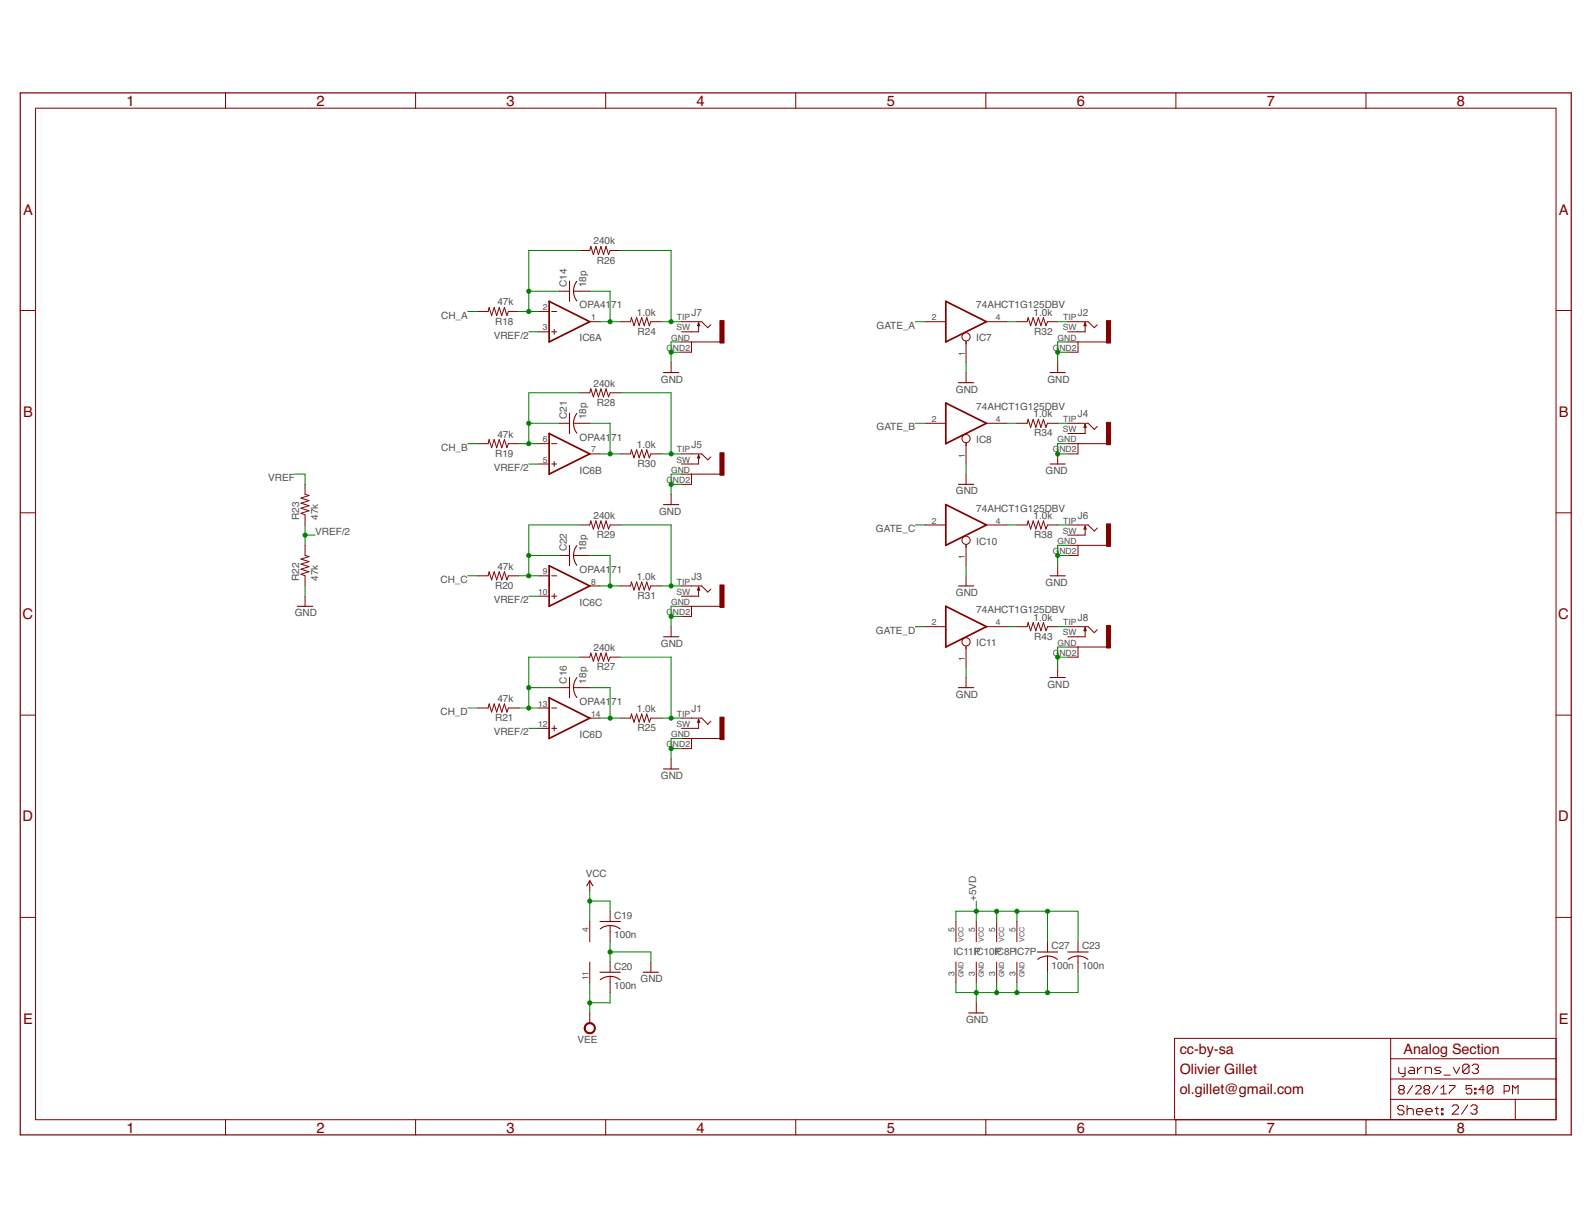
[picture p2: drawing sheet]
<svg xmlns="http://www.w3.org/2000/svg" width="279mm" height="216mm" viewBox="0 0 279 216" stroke-linecap="round" stroke-linejoin="round" font-family="sans-serif">
<g fill="none" stroke="#800000" stroke-width=".18">
<path d="M6.2 19h267.1v177.7h-267.1zM39.6 16.3v2.7M73 16.3v2.7M106.4 16.3v2.7M139.7 16.3v2.7M173.1 16.3v2.7M206.5 16.3v2.7M239.9 16.3v2.7M3.6 54.5h2.6M83.9 54.7h1.8l.2-.7 .4 1.4 .5-1.4 .4 1.4 .5-1.4 .4 1.4 .5-1.4 .4 1.4 .3-.7h1.8M94.6 58.3h1.8M94.6 54.7h1.8"/>
<path d="M96.9 58.3h.9M96.9 54.7h.9M97.3 57.8v.9M98.2 51.2h1.8M100.7 51.2h2.9M101.8 44h1.8l.2-.7 .4 1.4 .4-1.4 .5 1.4 .4-1.4 .5 1.4 .4-1.4 .5 1.4 .2-.7h1.8M103.6 56.5h1.8M108.9 56.5h1.8l.2-.7 .4 1.4 .5-1.4 .4 1.4 .5-1.4 .4 1.4 .5-1.4 .4 1.4 .3-.7h1.8M119.7 56.5h3.5l1.1 1.1 .5-.6M122.7 56.7v1.6h-3M162.5 56.5h3.6M169.7 59.9v3.7"/>
<path d="M173.2 56.5h3.6M178.6 56.5h1.8l.2-.7 .4 1.4 .4-1.4 .5 1.4 .5-1.4 .4 1.4 .4-1.4 .5 1.4 .3-.7h1.7M187.5 56.5h3.6l1.1 1.1 .5-.6M190.6 56.7v1.6h-3.1M273.3 54.5h2.6M83.9 77.9h1.8l.2-.7 .4 1.5 .5-1.5 .4 1.5 .5-1.5 .4 1.5 .5-1.5 .4 1.5 .3-.8h1.8M94.6 77.9h1.8M96.9 77.9h.9M98.2 74.4h1.8M100.7 74.4h2.9M101.8 69h1.8l.2-.7 .4 1.4 .4-1.4 .5 1.4 .4-1.4 .5 1.4 .4-1.4 .5 1.4 .2-.7h1.8M103.6 79.7h1.8"/>
<path d="M108.9 79.7h1.8l.2-.7 .4 1.4 .5-1.4 .4 1.4 .5-1.4 .4 1.4 .5-1.4 .4 1.4 .3-.7h1.8M117.9 63.6v1.8M119.7 79.7h3.5l1.1 1.1 .5-.5M119.7 60.1h6.7M121.4 60.1v1.8h-1.7M122.7 79.9v1.6h-3M162.5 74.4h3.6M169.7 65.4v1.8M169.7 77.8v3.7M173.2 74.4h3.6M178.6 74.4h1.8l.2-.7 .4 1.4 .4-1.4 .5 1.4 .5-1.4 .4 1.4 .4-1.4 .5 1.4 .3-.7h1.7M185.7 63.6v1.8"/>
<path d="M185.7 79.7v1.8M187.5 60.1h6.8M187.5 77.9h6.8M187.5 74.4h3.6l1.1 1 .5-.5M189.3 77.9v1.8h-1.8M189.3 60.1v1.8h-1.8M190.6 74.5v1.7h-3.1M3.6 90.1h2.6M53.6 85.1v1.8l.7 .1-1.4 .5 1.4 .4-1.4 .5 1.4 .4-1.4 .5 1.4 .4-1.4 .5 .7 .2v1.8M53.6 95.8v1.8l.7 .2-1.4 .4 1.4 .5-1.4 .4 1.4 .4-1.4 .5 1.4 .4-1.4 .5 .7 .3v1.7M94.6 81.5h1.8M96.9 81.5h.9"/>
<path d="M97.3 81.1v.9M98.2 97.6h1.8M100.7 97.6h2.9M101.8 92.2h1.8l.2-.7 .4 1.4 .4-1.4 .5 1.4 .4-1.4 .5 1.4 .4-1.4 .5 1.4 .2-.7h1.8M117.9 86.9v1.7M119.7 83.3h6.7M121.4 83.3v1.8h-1.7M162.5 92.2h3.6M169.7 83.3v1.8M169.7 95.6v3.8M173.2 92.2h3.6M178.6 92.2h1.8l.2-.7 .4 1.4 .4-1.4 .5 1.4 .5-1.4 .4 1.4 .4-1.4 .5 1.4 .3-.7h1.7"/>
<path d="M185.7 99.4v1.8M187.5 92.2h3.6l1.1 1.1 .5-.5M187.5 95.8h6.8M189.3 95.8v1.8h-1.8M190.6 92.4v1.6h-3.1M273.3 90.1h2.6M53.6 104.7v1.8M83.9 101.2h1.8l.2-.8 .4 1.5 .5-1.5 .4 1.5 .5-1.5 .4 1.5 .5-1.5 .4 1.5 .3-.7h1.8M94.6 104.7h1.8M94.6 101.2h1.8M96.9 104.7h.9M96.9 101.2h.9"/>
<path d="M97.3 104.3v.9M101.8 115.4h1.8l.2-.7 .4 1.5 .4-1.5 .5 1.5 .4-1.5 .5 1.5 .4-1.5 .5 1.5 .2-.8h1.8M103.6 102.9h1.8M108.9 102.9h1.8l.2-.7 .4 1.5 .5-1.5 .4 1.5 .5-1.5 .4 1.5 .5-1.5 .4 1.5 .3-.8h1.8M117.9 110.1v1.8M119.7 102.9h3.5l1.1 1.1 .5-.5M119.7 106.5h6.7M121.4 106.5v1.8h-1.7M122.7 103.1v1.6h-3M162.5 110.1h3.6M169.7 101.2v1.7M169.7 113.5v3.7"/>
<path d="M169.7 119v1.8M173.2 110.1h3.6M178.6 110.1h1.8l.2-.7 .4 1.4 .4-1.4 .5 1.4 .5-1.4 .4 1.4 .4-1.4 .5 1.4 .3-.7h1.7M185.7 117.2v1.8M187.5 110.1h3.6l1.1 1 .5-.5M187.5 113.7h6.8M189.3 113.7v1.7h-1.8M190.6 110.3v1.6h-3.1M3.6 125.6h2.6M83.9 124.4h1.8l.2-.7 .4 1.4 .5-1.4 .4 1.4 .5-1.4 .4 1.4 .5-1.4 .4 1.4 .3-.7h1.8M94.6 128h1.8M94.6 124.4h1.8"/>
<path d="M96.9 128h.9M96.9 124.4h.9M97.3 127.5v.9M98.2 120.8h1.8M100.7 120.8h2.9M103.6 126.2h1.8M108.9 126.2h1.8l.2-.8 .4 1.5 .5-1.5 .4 1.5 .5-1.5 .4 1.5 .5-1.5 .4 1.5 .3-.7h1.8M117.9 133.3v1.8M119.7 126.2h3.5l1.1 1 .5-.5M119.7 129.7h6.7M121.4 129.7v1.8h-1.7M122.7 126.3v1.7h-3"/>
<path d="M273.3 125.6h2.6M103.6 154.7v1.8M3.6 161.2h2.6M103.6 161.9v3.5M103.6 169v3.6M103.6 177.9v1.8M107.1 160.1v1.8M107.1 162.6v2.8M107.1 169v1.8M107.1 171.5v2.9M114.3 169v1.8M167.9 161.9v3.5"/>
<path d="M167.9 169v3.6M171.4 161.9v3.5M171.4 169v3.6M171.4 176.2v1.7M175 161.9v3.5M175 169v3.6M178.6 161.9v3.5M178.6 169v3.6M184 165.4v1.8M184 167.9v2.9M189.3 165.4v1.8M189.3 167.9v2.9"/>
<path d="M273.3 161.2h2.6M39.6 196.7v2.7M73 196.7v2.7M106.4 196.7v2.7M139.7 196.7v2.7M173.1 196.7v2.7M206.5 196.7v2.7M239.9 196.7v2.7M244.2 193.1h29.1M244.2 182.4v14.3M244.2 189.5h29.1M244.2 186h29.1"/>
<path d="M245.6 187.5v.8l.3 .3h.8M245.9 191.4l-.3-.2v-.3l.3-.2h.5l.2 .2v.3l-.2 .2M245.9 191.4l-.3 .3v.2l.3 .3h.5l.2-.3v-.2l-.2-.3M245.9 191.4h.5M246.5 194.5l-.2-.3h-.6l-.2 .3v.2l.2 .3h.6l.2 .3v.3l-.2 .2h-.6l-.2-.2M246.7 187.5v1.4l-.2 .2h-.3M247.1 195l.3-.3h.5l.3 .3v.8M247.1 194.2v1.6M247.6 187.5h.5l.3 .3v.8h-.8l-.3-.3 .3-.3h.8M248.1 190.7l-1 1.5M248.6 190.9l.2-.2h.5l.3 .2v.3l-1 1h1M248.8 195.3h1.1v-.3l-.3-.3h-.6l-.2 .3v.6l.2 .2h.6"/>
<path d="M248.9 187.5v1.1M249.7 187.5h-.2l-.6 .5M250.3 188.6v-1.1h.8l.3 .3v.8M250.3 191.4l-.2-.2v-.3l.2-.2h.5l.3 .2v.3l-.3 .2M250.3 191.4l-.2 .3v.2l.2 .3h.5l.3-.3v-.2l-.3-.3M250.3 191.4h.5M250.4 195.3h1.1v-.3l-.3-.3h-.5l-.3 .3v.6l.3 .2h.5M252 194.7h.6M252.3 194.5v1.1l.3 .2M252.5 190.7l-1 1.5M253 192.2h1M253 191.2l.5-.5v1.5"/>
<path d="M253 187.5h-.8l-.3 .3 .3 .2h.6l.2 .3-.2 .3h-.9M253.1 194.7h.3v.3h-.3zM253.1 195.6h.3v.2h-.3zM253.6 188.9h1.1M254.5 190.7h1v.2l-1 1v.3M255 194.4l.3-.3h.5l.3 .3v.2l-1.1 1.1h1.1M255.2 187.5l.6 1.1 .5-1.1M257.8 194.1l-1.1 1.6M258 187.2v1.1l-.3 .3h-.5l-.3-.3M258 187.2l-.3-.3h-.5l-.3 .3v1.1M258 187.2l-1.1 1.1M258.3 194.4l.3-.3h.5l.3 .3v.2l-.3 .3"/>
<path d="M258.5 190.7h-1v.7l.5-.2h.2l.3 .2v.5l-.3 .3h-.5l-.2-.3M258.5 187.2l.3-.3h.6l.2 .3v.3l-.2 .3M258.8 194.9h.3M259 191.9h.2v.3h-.2zM259 191.2h.2v.2h-.2zM259.1 187.8h.3M259.1 194.9l.3 .3v.3l-.3 .2h-.5l-.3-.2M259.4 187.8l.2 .2v.3l-.2 .3h-.6l-.3-.3M260.7 191.4h-1l.7-.7v1.5M262.2 190.9l-.3-.2h-.5l-.2 .2v1M262.2 190.9v1l-.3 .3h-.5l-.2-.3M262.2 190.9l-1 1"/>
<path d="M264.1 191.7h.8l.2-.3v-.5l-.2-.2h-.8v1.5M265.6 192.2v-1.5l.5 .5 .5-.5v1.5M266.1 193.1v3.6M273.3 182.4h-67v14.3"/>
<circle cx="169.7" cy="59.2" r=".72"/>
<circle cx="169.7" cy="77" r=".72"/>
<circle cx="169.7" cy="94.9" r=".72"/>
<circle cx="169.7" cy="112.8" r=".72"/>
</g>
<path d="M3.6 16.3h272.3v183.1h-272.3z" fill="none" stroke="#800000" stroke-width=".21"/>
<g fill="none" stroke="#800000" stroke-width=".19">
<path d="M100 49.4v3.5M101.3 49.4a2.84 2.84 0 0 0 0 3.5M122.7 56.7l.2 .5h-.4zM190.6 56.7l.1 .5h-.3zM100 72.6v3.6M101.3 72.6a2.84 2.84 0 0 0 0 3.5M116.5 65.4h2.7M122.7 79.9l.2 .5h-.4zM168.3 67.2h2.7M184.4 65.4h2.7M190.6 74.5l.1 .6h-.3zM100 95.8v3.6"/>
<path d="M101.3 95.8a2.84 2.84 0 0 0 0 3.5M116.5 88.6h2.7M168.3 85.1h2.7M184.4 81.5h2.7M190.6 92.4l.1 .5h-.3zM52.2 106.5h2.7M100 119v3.6M101.3 119a2.87 2.87 0 0 0 0 3.5M116.5 111.9h2.7M122.7 103.1l.2 .6h-.4zM168.3 102.9h2.7M184.4 101.2h2.7"/>
<path d="M184.4 119h2.7M190.6 110.3l.1 .5h-.3zM116.5 135.1h2.7M122.7 126.3l.2 .6h-.4zM168.3 120.8h2.7M103 155.6l.6-.9 .5 .9M105.4 161.9h3.5M105.4 170.8h3.5M105.4 163.2a2.87 2.87 0 0 1 3.5 0M105.4 172.1a2.87 2.87 0 0 1 3.5 0M112.9 170.8h2.7M170.1 177.9h2.7"/>
<path d="M182.2 167.2h3.5M182.2 168.5a2.84 2.84 0 0 1 3.5 0M187.5 167.2h3.6M187.6 168.5a2.84 2.84 0 0 1 3.5 0"/>
</g>
<g fill="#800000" stroke="#800000" stroke-width=".18">
<path d="M126.4 79.5h.7v4h-.7z"/>
<path d="M194.3 92h.7v4h-.7z"/>
<path d="M194.3 56.3h.7v4h-.7z"/>
<path d="M126.4 56.3h.7v4h-.7z"/>
<path d="M126.4 126h.7v3.9h-.7z"/>
<path d="M194.3 74.2h.7v3.9h-.7z"/>
<path d="M126.4 102.8h.7v3.9h-.7z"/>
<path d="M194.3 109.9h.7v3.9h-.7z"/>
</g>
<path d="M96.4 52.9l7.2 3.6-7.2 3.6zM166.1 52.9l7.1 3.6-7.1 3.6zM96.4 76.2l7.2 3.5-7.2 3.6zM166.1 70.8l7.1 3.6-7.1 3.5zM96.4 99.4l7.2 3.5-7.2 3.6zM166.1 88.6l7.1 3.6-7.1 3.6zM166.1 106.5l7.1 3.6-7.1 3.6zM96.4 122.6l7.2 3.6-7.2 3.5z" fill="none" stroke="#800000" stroke-width=".3"/>
<path d="M103 179.9a.98 .98 0 0 1 1.5 .3 .98 .98 0 0 1-.7 1.4 .98 .98 0 0 1-1.2-1h.2a.81 .81 0 0 1 1.1-.7 .81 .81 0 0 1 .2 1.3 .81 .81 0 0 1-1.3-.3v-.3h-.2v-.3z" fill-rule="evenodd" fill="#800000" stroke="#800000" stroke-width=".18"/>
<g fill="none" stroke="#008000" stroke-width=".18">
<path d="M82.1 54.7h1.8M91.1 54.7h3.5M92.9 51.2h5.3M92.9 58.3h1.7M101.8 44h-8.9v10.7M103.6 51.2h3.5v5.3M105.4 56.5h3.5M108.9 44h9v12.5M116.1 56.5h3.6M160.7 56.5h1.8M176.8 56.5h1.8M185.7 56.5h1.8"/>
<path d="M82.1 77.9h1.8M91.1 77.9h3.5M92.9 74.4h5.3M101.8 69h-8.9v8.9M103.6 74.4h3.5v5.3M105.4 79.7h3.5M108.9 69h9v10.7M116.1 79.7h3.6M117.9 61.9h1.8M119.7 60.1h-1.8v3.5M160.7 74.4h1.8M169.7 63.6v1.8"/>
<path d="M176.8 74.4h1.8M185.7 61.9h1.8M185.7 74.4h1.8M187.5 60.1h-1.8v3.5M187.5 77.9h-1.8v1.8h1.8M51.8 83.3h1.8v1.8M53.6 92.2v3.6M53.6 94h1.8M92.9 97.6h5.3M92.9 81.5h1.7M101.8 92.2h-8.9v9M103.6 97.6h3.5v5.3"/>
<path d="M108.9 92.2h9v10.7M117.9 85.1h1.8M119.7 83.3h-1.8v3.6M160.7 92.2h1.8M169.7 81.5v1.8M169.7 99.4v1.8M176.8 92.2h1.8M185.7 97.6h1.8M185.7 92.2h1.8M187.5 95.8h-1.8v3.6M53.6 102.9v1.8M82.1 101.2h1.8"/>
<path d="M91.1 101.2h3.5M92.9 104.7h1.7M101.8 115.4h-8.9v9M105.4 102.9h3.5M108.9 115.4h9v10.8M116.1 102.9h3.6M117.9 108.3h1.8M119.7 106.5h-1.8v3.6M160.7 110.1h1.8M169.7 117.2v1.8M176.8 110.1h1.8M185.7 115.4h1.8"/>
<path d="M185.7 110.1h1.8M187.5 113.7h-1.8v3.5M82.1 124.4h1.8M91.1 124.4h3.5M92.9 120.8h5.3M92.9 128h1.7M103.6 120.8h3.5v5.4M105.4 126.2h3.5M116.1 126.2h3.6M117.9 131.5h1.8M119.7 129.7h-1.8v3.6M103.6 158.3h3.5v1.8"/>
<path d="M103.6 156.5v5.4M171.4 158.3v3.6M103.6 172.6v5.3M107.1 165.4v3.6M107.1 174.4v1.8h-3.5M107.1 167.2h7.2v1.8M167.9 161.9v-1.8h21.4v5.3M171.4 172.6v3.6M175 160.1v1.8M175 172.6v1.8M178.6 160.1v1.8M178.6 172.6v1.8"/>
<path d="M184 160.1v5.3M184 170.8v3.6M189.3 170.8v3.6h-21.4v-1.8"/>
</g>
<g fill="#008000" stroke="#008000" stroke-width=".18">
<circle cx="117.9" cy="85.1" r=".36"/>
<circle cx="185.7" cy="97.6" r=".36"/>
<circle cx="117.9" cy="131.5" r=".36"/>
<circle cx="185.7" cy="61.9" r=".36"/>
<circle cx="185.7" cy="115.4" r=".36"/>
<circle cx="171.4" cy="174.4" r=".36"/>
<circle cx="175" cy="174.4" r=".36"/>
<circle cx="184" cy="174.4" r=".36"/>
<circle cx="178.6" cy="174.4" r=".36"/>
<circle cx="117.9" cy="61.9" r=".36"/>
<circle cx="117.9" cy="108.3" r=".36"/>
<circle cx="107.1" cy="167.2" r=".36"/>
<circle cx="185.7" cy="79.7" r=".36"/>
<circle cx="171.4" cy="160.1" r=".36"/>
<circle cx="175" cy="160.1" r=".36"/>
<circle cx="184" cy="160.1" r=".36"/>
<circle cx="178.6" cy="160.1" r=".36"/>
<circle cx="107.1" cy="56.5" r=".36"/>
<circle cx="107.1" cy="79.7" r=".36"/>
<circle cx="107.1" cy="102.9" r=".36"/>
<circle cx="107.1" cy="126.2" r=".36"/>
<circle cx="117.9" cy="56.5" r=".36"/>
<circle cx="117.9" cy="102.9" r=".36"/>
<circle cx="117.9" cy="126.2" r=".36"/>
<circle cx="92.9" cy="124.4" r=".36"/>
<circle cx="92.9" cy="120.8" r=".36"/>
<circle cx="92.9" cy="101.2" r=".36"/>
<circle cx="92.9" cy="97.6" r=".36"/>
<circle cx="92.9" cy="77.9" r=".36"/>
<circle cx="92.9" cy="74.4" r=".36"/>
<circle cx="92.9" cy="54.7" r=".36"/>
<circle cx="92.9" cy="51.2" r=".36"/>
<circle cx="117.9" cy="79.7" r=".36"/>
<circle cx="103.6" cy="176.2" r=".36"/>
<circle cx="103.6" cy="158.3" r=".36"/>
<circle cx="53.6" cy="94" r=".36"/>
</g>
<g font-size="2.6" fill="#800000">
<text x="22.2" y="18.6">1</text>
<text x="55.6" y="18.6">2</text>
<text x="89" y="18.6">3</text>
<text x="122.3" y="18.6">4</text>
<text x="155.7" y="18.6">5</text>
<text x="189.1" y="18.6">6</text>
<text x="222.5" y="18.6">7</text>
<text x="255.8" y="18.6">8</text>
<text x="4" y="37.7">A</text>
<text x="273.7" y="37.7">A</text>
<text x="4" y="73.2">B</text>
<text x="273.7" y="73.2">B</text>
<text x="4" y="108.8">C</text>
<text x="273.7" y="108.8">C</text>
<text x="4" y="144.3">D</text>
<text x="273.7" y="144.3">D</text>
<text x="4" y="179.8">E</text>
<text x="273.7" y="179.8">E</text>
<text x="22.2" y="198.9">1</text>
<text x="55.6" y="198.9">2</text>
<text x="89" y="198.9">3</text>
<text x="122.3" y="198.9">4</text>
<text x="155.7" y="198.9">5</text>
<text x="189.1" y="198.9">6</text>
<text x="222.5" y="198.9">7</text>
<text x="255.8" y="198.9">8</text>
</g>
<g font-size="2.5" fill="#800000">
<text x="207.2" y="185.1">cc-by-sa</text>
<text x="246.5" y="185.1">Analog Section</text>
<text x="207.2" y="188.7">Olivier Gillet</text>
<text x="207.2" y="192.2">ol.gillet@gmail.com</text>
</g>
<g font-size="1.8" fill="#505050">
<text x="104.2" y="42.9">240k</text>
<text x="104.8" y="46.3">R26</text>
<text x="87.3" y="53.6">47k</text>
<text x="99.6" y="50.4" transform="rotate(-90 99.6 50.4)">C14</text>
<text x="103" y="50.4" transform="rotate(-90 103 50.4)">18p</text>
<text x="77.5" y="56">CH_A</text>
<text x="86.7" y="59.5">VREF/2</text>
<text x="87" y="57">R18</text>
<text x="101.8" y="54.2">OPA41</text>
<text x="101.8" y="60">IC6A</text>
<text x="107.3" y="54.2">71</text>
<text x="111.9" y="55.4">1.0k</text>
<text x="112" y="58.8">R24</text>
<text x="121.4" y="55.4">J7</text>
<text x="153.9" y="57.8">GATE_A</text>
<text x="171.4" y="54.2">74AHCT1G125DBV</text>
<text x="171.4" y="60">IC7</text>
<text x="181.5" y="55.4">1.0k</text>
<text x="181.6" y="58.8">R32</text>
<text x="189.3" y="55.4">J2</text>
<text x="104.2" y="67.9">240k</text>
<text x="104.8" y="71.3">R28</text>
<text x="116.1" y="67.2">GND</text>
<text x="167.9" y="69">GND</text>
<text x="183.9" y="67.2">GND</text>
<text x="87.3" y="76.9">47k</text>
<text x="99.6" y="73.7" transform="rotate(-90 99.6 73.7)">C21</text>
<text x="101.8" y="77.4">OPA41</text>
<text x="103" y="73.7" transform="rotate(-90 103 73.7)">18p</text>
<text x="107.3" y="77.4">71</text>
<text x="153.9" y="75.6">GATE_B</text>
<text x="171.4" y="72">74AHCT1G125DBV</text>
<text x="171.4" y="77.8">IC8</text>
<text x="181.5" y="73.3">1.0k</text>
<text x="181.6" y="76.7">R34</text>
<text x="189.3" y="73.3">J4</text>
<text x="77.5" y="79.2">CH_B</text>
<text x="86.7" y="82.8">VREF/2</text>
<text x="87" y="80.2">R19</text>
<text x="101.8" y="83.2">IC6B</text>
<text x="111.9" y="78.7">1.0k</text>
<text x="112" y="82">R30</text>
<text x="121.4" y="78.7">J5</text>
<text x="183.6" y="83.3">GND</text>
<text x="47.1" y="84.5">VREF</text>
<text x="167.9" y="86.9">GND</text>
<text x="171.4" y="89.9">74AHCT1G125DBV</text>
<text x="52.5" y="91.3" transform="rotate(-90 52.5 91.3)">R23</text>
<text x="55.4" y="94">VREF/2</text>
<text x="55.9" y="91.3" transform="rotate(-90 55.9 91.3)">47k</text>
<text x="104.2" y="91.2">240k</text>
<text x="104.8" y="94.5">R29</text>
<text x="115.8" y="90.4">GND</text>
<text x="153.8" y="93.5">GATE_C</text>
<text x="171.4" y="95.7">IC10</text>
<text x="181.5" y="91.2">1.0k</text>
<text x="181.6" y="94.5">R38</text>
<text x="189.3" y="91.2">J6</text>
<text x="87.3" y="100.1">47k</text>
<text x="99.6" y="96.9" transform="rotate(-90 99.6 96.9)">C22</text>
<text x="101.8" y="100.6">OPA41</text>
<text x="103" y="96.9" transform="rotate(-90 103 96.9)">18p</text>
<text x="107.3" y="100.6">71</text>
<text x="111.9" y="101.9">1.0k</text>
<text x="121.4" y="101.9">J3</text>
<text x="52.5" y="102" transform="rotate(-90 52.5 102)">R22</text>
<text x="55.9" y="102" transform="rotate(-90 55.9 102)">47k</text>
<text x="77.4" y="102.4">CH_C</text>
<text x="86.7" y="106">VREF/2</text>
<text x="87" y="103.5">R20</text>
<text x="101.8" y="106.4">IC6C</text>
<text x="112" y="105.2">R31</text>
<text x="167.9" y="104.7">GND</text>
<text x="171.4" y="107.8">74AHCT1G125DBV</text>
<text x="183.6" y="102.9">GND</text>
<text x="51.8" y="108.3">GND</text>
<text x="116.1" y="113.7">GND</text>
<text x="153.8" y="111.3">GATE_D</text>
<text x="171.4" y="113.6">IC11</text>
<text x="181.5" y="109">1.0k</text>
<text x="181.6" y="112.4">R43</text>
<text x="189.3" y="109">J8</text>
<text x="104.2" y="114.4">240k</text>
<text x="104.8" y="117.7">R27</text>
<text x="77.4" y="125.6">CH_D</text>
<text x="87.3" y="123.3">47k</text>
<text x="99.6" y="120.1" transform="rotate(-90 99.6 120.1)">C16</text>
<text x="101.8" y="123.8">OPA41</text>
<text x="103" y="120.1" transform="rotate(-90 103 120.1)">18p</text>
<text x="107.3" y="123.8">71</text>
<text x="111.9" y="125.1">1.0k</text>
<text x="121.4" y="125.1">J1</text>
<text x="167.9" y="122.6">GND</text>
<text x="183.9" y="120.8">GND</text>
<text x="86.7" y="129.2">VREF/2</text>
<text x="87" y="126.7">R21</text>
<text x="101.8" y="129.6">IC6D</text>
<text x="112" y="128.5">R25</text>
<text x="116.1" y="136.9">GND</text>
<text x="102.9" y="154">VCC</text>
<text x="107.9" y="161.4">C19</text>
<text x="171.4" y="158.3" transform="rotate(-90 171.4 158.3)">+5VD</text>
<text x="107.9" y="164.8">100n</text>
<text x="167.4" y="167.7">IC11IPC10IP</text>
<text x="175.1" y="167.7">C8PIC7P</text>
<text x="184.7" y="166.8">C27</text>
<text x="190" y="166.8">C23</text>
<text x="107.9" y="173.8">100n</text>
<text x="107.9" y="170.4">C20</text>
<text x="112.5" y="172.6">GND</text>
<text x="184.7" y="170.2">100n</text>
<text x="190" y="170.2">100n</text>
<text x="169.7" y="179.7">GND</text>
<text x="101.4" y="183.2">VEE</text>
</g>
<g font-size="1.5" fill="#505050">
<text x="95.4" y="54.5">2</text>
<text x="95.4" y="58">3</text>
<text x="103.8" y="56.3">1</text>
<text x="117.8" y="59.8">GND</text>
<text x="118.8" y="58">SW</text>
<text x="118.9" y="56.3">TIP</text>
<text x="163.6" y="56.3">2</text>
<text x="174.9" y="56.3">4</text>
<text x="185.7" y="59.8">GND</text>
<text x="186.6" y="58">SW</text>
<text x="186.7" y="56.3">TIP</text>
<text x="117" y="61.6">GND2</text>
<text x="169.4" y="62.5" transform="rotate(-90 169.4 62.5)">1</text>
<text x="184.9" y="61.6">GND2</text>
<text x="95.4" y="77.7">6</text>
<text x="163.6" y="74.1">2</text>
<text x="174.9" y="74.1">4</text>
<text x="185.7" y="77.7">GND</text>
<text x="186.6" y="75.9">SW</text>
<text x="186.7" y="74.1">TIP</text>
<text x="95.4" y="81.3">5</text>
<text x="103.8" y="79.5">7</text>
<text x="117.8" y="83">GND</text>
<text x="118.8" y="81.3">SW</text>
<text x="118.9" y="79.5">TIP</text>
<text x="169.4" y="80.4" transform="rotate(-90 169.4 80.4)">1</text>
<text x="184.9" y="79.5">GND2</text>
<text x="117" y="84.8">GND2</text>
<text x="163.6" y="92">2</text>
<text x="174.9" y="92">4</text>
<text x="185.7" y="95.5">GND</text>
<text x="186.6" y="93.8">SW</text>
<text x="186.7" y="92">TIP</text>
<text x="95.4" y="100.9">9</text>
<text x="169.4" y="98.3" transform="rotate(-90 169.4 98.3)">1</text>
<text x="184.9" y="97.3">GND2</text>
<text x="94.5" y="104.5">10</text>
<text x="103.8" y="102.7">8</text>
<text x="117.8" y="106.3">GND</text>
<text x="118.8" y="104.5">SW</text>
<text x="118.9" y="102.7">TIP</text>
<text x="117" y="108">GND2</text>
<text x="163.6" y="109.8">2</text>
<text x="174.9" y="109.8">4</text>
<text x="185.7" y="113.4">GND</text>
<text x="186.6" y="111.6">SW</text>
<text x="186.7" y="109.8">TIP</text>
<text x="169.4" y="116.1" transform="rotate(-90 169.4 116.1)">1</text>
<text x="184.9" y="115.2">GND2</text>
<text x="94.5" y="124.1">13</text>
<text x="103.8" y="125.9">14</text>
<text x="118.9" y="125.9">TIP</text>
<text x="94.5" y="127.7">12</text>
<text x="117" y="131.3">GND2</text>
<text x="117.8" y="129.5">GND</text>
<text x="118.8" y="127.7">SW</text>
<text x="103.3" y="163.8" transform="rotate(-90 103.3 163.8)">4</text>
<text x="167.6" y="163.8" transform="rotate(-90 167.6 163.8)">5</text>
<text x="171.2" y="163.8" transform="rotate(-90 171.2 163.8)">5</text>
<text x="174.8" y="163.8" transform="rotate(-90 174.8 163.8)">5</text>
<text x="178.3" y="163.8" transform="rotate(-90 178.3 163.8)">5</text>
<text x="103.3" y="172.2" transform="rotate(-90 103.3 172.2)">11</text>
<text x="167.6" y="171.5" transform="rotate(-90 167.6 171.5)">3</text>
<text x="171.2" y="171.5" transform="rotate(-90 171.2 171.5)">3</text>
<text x="174.8" y="171.5" transform="rotate(-90 174.8 171.5)">3</text>
<text x="178.3" y="171.5" transform="rotate(-90 178.3 171.5)">3</text>
</g>
<g font-size="1.2" fill="#505050">
<text x="169.2" y="165.4" transform="rotate(-90 169.2 165.4)">VCC</text>
<text x="172.8" y="165.4" transform="rotate(-90 172.8 165.4)">VCC</text>
<text x="176.4" y="165.4" transform="rotate(-90 176.4 165.4)">VCC</text>
<text x="179.9" y="165.4" transform="rotate(-90 179.9 165.4)">VCC</text>
<text x="169.2" y="171.7" transform="rotate(-90 169.2 171.7)">GND</text>
<text x="172.8" y="171.7" transform="rotate(-90 172.8 171.7)">GND</text>
<text x="176.4" y="171.7" transform="rotate(-90 176.4 171.7)">GND</text>
<text x="179.9" y="171.7" transform="rotate(-90 179.9 171.7)">GND</text>
</g>
</svg>
